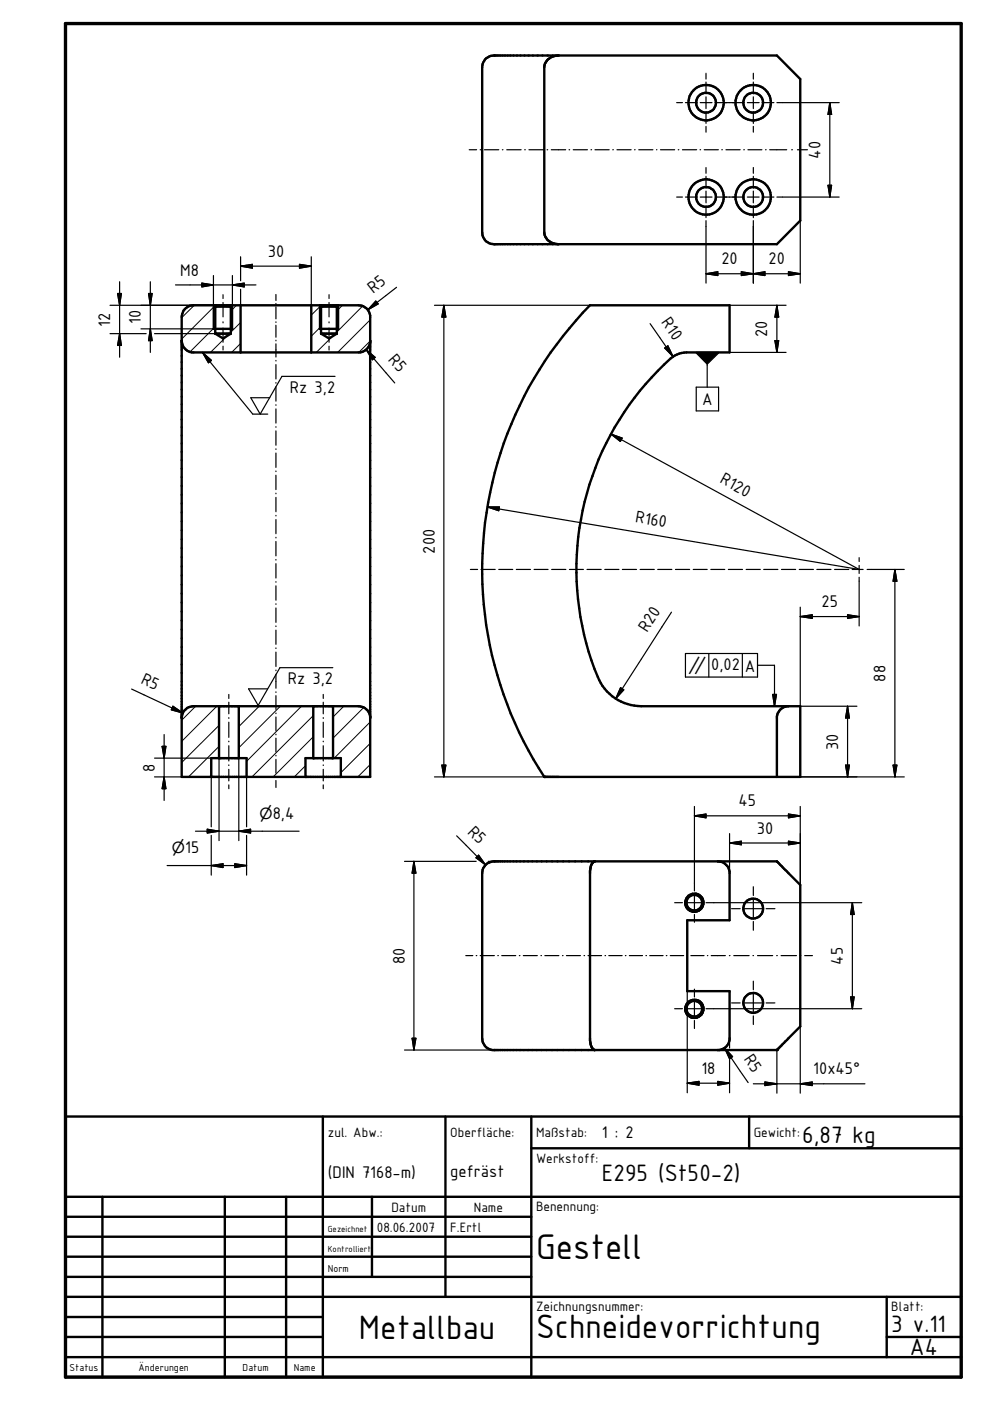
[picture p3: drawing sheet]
<svg xmlns="http://www.w3.org/2000/svg" width="210mm" height="297mm" viewBox="0 0 210 297" stroke-linecap="round" stroke-linejoin="round" font-family="sans-serif">
<g fill="none" stroke="#000" stroke-width=".51">
<path d="M103.1 12.4l1-.5 .6-.1h60l5 5v30l-5 5h-60a2.44 2.44 0 0 1-2.5-2.5v-35l.2-1zM118.2 11.8a2.98 2.98 0 0 0-2.8 2.3v35.3a2.73 2.73 0 0 0 2.7 2.3l.1 .1M38.5 72.2a2.57 2.57 0 0 0 2.2 2.5h35.7a2.54 2.54 0 0 0 2.1-2.1M39.4 65.3l.9-.5 .7-.1h35a2.47 2.47 0 0 1 2.5 2.2v97.8h-40l.1-97.8a2.17 2.17 0 0 1 .8-1.6zM45.3 69.7h4M45.4 64.7l.2 .3M45.6 70.7l1.7 1.1 1.6-1.1M45.6 65v5.7M45.6 70.7h3.3M45.6 65h3.3M48.9 65v5.7M49.2 64.7l-.3 .3"/>
<path d="M51 64.7v10M66 64.7v10M67.8 69.7h4M67.9 64.7l.2 .3M68.1 70.7l1.7 1.1 1.6-1.1M68.1 65v5.7M68.1 70.7h3.3M68.1 65h3.3M71.4 65v5.7M71.7 64.7l-.3 .3M125.1 64.7h29.6v10h-9.2l-1.5 .3a6.9 6.9 0 0 0-3.2 2.3 59.7 59.7 0 0 0-13.4 67.5 10 10 0 0 0 8.6 4.9h33.7v15h-54.3a80.1 80.1 0 0 1 9.7-100zM46.4 149.7v11"/>
<path d="M50.6 149.7v11M66.4 149.7v11M70.6 149.7v11M78.5 151.9a2.48 2.48 0 0 0-2.5-2.2h-35a2.59 2.59 0 0 0-2.5 2.5M166.9 149.7a2.54 2.54 0 0 0-2.2 2.2v12.8M44.8 164.7v-4h7.5v4M64.8 164.7v-4h7.5v4M102.8 183.5a2.32 2.32 0 0 1 1.9-.9h60l5 5v30l-5 5h-60.3a2.49 2.49 0 0 1-2.2-2.5v-35a2.16 2.16 0 0 1 .6-1.6zM126.1 182.6l-.4 .2-.3 .5-.3 1.3v36a2.49 2.49 0 0 0 .9 2M152.2 182.6a2.51 2.51 0 0 1 2.5 2.2v10.3h-9v15h9v10.4a2.58 2.58 0 0 1-2.2 2.1M13.9 236.7h189.9v55.3h-189.9zM68.5 236.7v55.3"/>
<path d="M94.4 236.7v38.3M112.6 236.7v55.3M158.8 236.7v6.8M13.9 258h98.7M13.9 253.7h189.9M21.7 253.7v38.3M47.7 253.7v38.3M60.7 253.7v38.3M78.9 253.7v17M112.6 243.5h91.2M13.9 262.2h98.7M13.9 266.4h98.7"/>
<path d="M13.9 270.7h98.7M13.9 275h189.9M13.9 279.2h54.6M188 275v12.7M13.9 283.5h54.6M13.9 287.7h189.9M188 283.5h15.8"/>
<circle cx="149.7" cy="21.8" r="2.09"/>
<circle cx="149.7" cy="21.8" r="3.7"/>
<circle cx="159.7" cy="21.8" r="3.8"/>
<circle cx="159.7" cy="21.8" r="2.1"/>
<circle cx="149.7" cy="41.8" r="2.11"/>
<circle cx="149.7" cy="41.8" r="3.8"/>
<circle cx="159.7" cy="41.8" r="3.8"/>
<circle cx="159.7" cy="41.8" r="2.11"/>
<circle cx="147.2" cy="191.4" r="1.91"/>
<circle cx="147.2" cy="191.4" r="1.67"/>
<circle cx="159.7" cy="192.6" r="2.1"/>
<circle cx="147.2" cy="213.9" r="1.93"/>
<circle cx="147.2" cy="213.9" r="1.66"/>
<circle cx="159.7" cy="212.6" r="2.1"/>
</g>
<g fill="#000">
<circle cx="45.4" cy="64.7" r=".25"/>
<circle cx="45.6" cy="70.7" r=".25"/>
<circle cx="45.6" cy="65" r=".25"/>
<circle cx="46.4" cy="149.7" r=".25"/>
<circle cx="66.4" cy="149.7" r=".25"/>
<circle cx="46.4" cy="160.7" r=".25"/>
<circle cx="64.8" cy="164.7" r=".25"/>
<circle cx="66.4" cy="160.7" r=".25"/>
<circle cx="115.4" cy="164.7" r=".25"/>
<circle cx="164.7" cy="222.6" r=".25"/>
</g>
<path d="M45.3 64.7v5M49.3 64.7v5M67.8 64.7v5M71.8 64.7v5M147.5 189.4a2 2 0 0 1 1.7 2.3 2 2 0 0 1-2.3 1.7 2 2 0 0 1-1.7-2.3M147.5 211.9a1.99 1.99 0 0 1 1.7 2.3 1.99 1.99 0 0 1-2.3 1.6 1.99 1.99 0 0 1-1.7-2.3" fill="none" stroke="#000" stroke-width=".35"/>
<path d="M13.9 5h189.9v287h-189.9z" fill="none" stroke="#000" stroke-width=".71"/>
<g fill="none" stroke="#000" stroke-width=".21">
<path d="M41.2 64.7l-2.7 2.7M45.5 64.9l-7 7M45.6 69.3l-5.3 5.3M48.2 71.2l-3.6 3.5M50.1 64.7l-1.2 1.3M51 72.8l-1.9 1.9M51 68.4l-2.1 2M68 64.9l-2 1.9M68.1 69.2l-2.1 2.1M70.6 71.2l-3.5 3.5M72.6 64.7l-1.2 1.2M76.9 64.9l-5.5 5.5"/>
<path d="M78.5 72.3l-2.4 2.4M78.5 67.8l-6.9 6.9M41.5 149.7l-3 3M46 149.7l-7.5 7.5M46.4 158.2l-6.4 6.5M46.4 153.8l-7.9 7.9M54.9 149.7l-4.3 4.4M59.4 149.7l-8.8 8.8M63.9 149.7l-11.6 11.7M66.4 156.2l-8.5 8.5M66.4 151.7l-13 13M72.9 149.7l-2.3 2.3"/>
<path d="M77.1 150l-6.5 6.5M78.5 157.6l-6.2 6.2M78.5 153.1l-7.6 7.6M44.8 164.4l-.4 .3M64.8 162.3l-2.4 2.4M66.4 160.7h.1M78.5 162.1l-2.6 2.6"/>
</g>
<g fill="none" stroke="#000" stroke-width=".25">
<path d="M149.7 15.5v1.3M149.7 17.4v2.5M159.7 15.5v1.3M159.7 17.4v2.5M99.5 31.7h1.5M101.8 31.7h.1M102.7 31.7h3M106.5 31.7h.1M107.4 31.7h3.1M111.3 31.7h.1M112.1 31.7h3.1M116 31.7h.1"/>
<path d="M116.9 31.7h3M120.6 31.7h.2M121.5 31.7h3M125.3 31.7h.1M126.2 31.7h3M129.9 31.7h.1M130.8 31.7h3M134.5 31.7h.2M135.4 31.7h3M139.2 31.7h.1M140 31.7h3M143.5 21.8h1.2"/>
<path d="M143.8 31.7h.1M144.7 31.7h3M145.3 21.8h2.5M148.4 31.7h.1M148.5 21.8h2.5M149.3 31.7h3M149.7 20.5v2.5M149.7 23.7v2.5M149.7 26.8v1.2M149.7 35.5v1.2M149.7 37.4v2.5M151.6 21.8h6.2"/>
<path d="M153 31.7h.2M153.9 31.7h3M157.7 31.7h.1M158.5 21.8h2.5M158.6 31.7h2.9M159.7 20.5v2.5M159.7 23.7v2.5M159.7 26.8v1.2M159.7 35.5v1.2M159.7 37.4v2.5M161.5 21.8h2.6M162.3 31.7h.1"/>
<path d="M163.2 31.7h3.6M164.7 21.8h13.2M167.9 31.7h.1M169.1 31.7h2.1M175.6 39.3h.7l-.4 2.5zM175.9 21.8l.4 2.5h-.7zM175.9 21.8v20M25.4 59.7v16M31.9 59.7v15M45.3 58.4v6.3M49.3 58.4v6.3M51 56.4l2.5-.4v.9z"/>
<path d="M51 56.4h15M51 54.4v5.1M63.5 56l2.5 .4-2.5 .5zM66 54.4v10.3M143.5 41.8h1.2M145.3 41.8h2.5M148.5 41.8h2.5M149.7 58l2.5-.4v.8zM149.7 40.5v2.5M149.7 43.6v2.5M149.7 46.8v13.2M149.7 58h20"/>
<path d="M151.6 41.8h6.2M157.2 57.6l2.5 .4-2.5 .4zM158.5 41.8h2.5M159.7 58l2.5-.4v.8zM159.7 40.5v2.5M159.7 43.6v2.5M159.7 46.8v13.2M161.5 41.8h2.6M164.7 41.8h13.2M167.2 57.6l2.5 .4-2.5 .4zM169.7 46.8v13.2M23.3 64.7h22.1"/>
<path d="M23.3 70.7h7.7M24.9 62.2h.8l-.3 2.5zM25.4 70.7l.3 2.5h-.8zM29.9 69.7h15.4M31.5 62.2h.8l-.4 2.5zM31.9 69.7l.4 2.5h-.8zM32.8 70.7h12.8M37.2 60.4h17.1M42.8 60l2.5 .4-2.5 .4zM42.9 74.7l1.9 1.7-.6 .5zM42.9 74.7l10.7 13.1h3.2M47.3 62.5v.8"/>
<path d="M47.3 64.1v3.1M47.3 68.2v.3M47.3 69.6v3M47.3 73.4v.8M49.3 60.4l2.5-.4v.8zM51 61.3v3.4M58.5 62.4v1.3M58.5 64.3v.1M58.5 65.1v2.5M58.5 68.2v.2M58.5 69v2.5M58.5 72.1v.2"/>
<path d="M58.5 72.9v2.8M58.5 76.4v.1M58.5 77.3v3M69.8 62.5v.8M69.8 64.1v3.1M69.8 68.2v.3M69.8 69.6v3M69.8 73.4v.8M71 79.8h-11.2l-4.6 8-2-3.5h4M77.6 74.1l1.9 1.7-.5 .5zM77.6 74.1l6.1 7.1M79.7 63.8l.5 .6-2.2 1.3z"/>
<path d="M84.1 60.9l-6.1 4.8M92.1 64.7h33M94.1 64.7l.4 2.5h-.8zM94.1 64.7v100M137.8 68.6l4.9 7M140.9 73.8l.7-.5 1.1 2.3zM147.5 74.7h5l-2.6 2.5zM149.9 77.2v4.9M154.7 64.7h12M154.7 74.7h12M164.3 72.2h.8l-.4 2.5zM164.7 64.7l.4 2.5h-.8z"/>
<path d="M164.7 64.7v10M58.5 81.1v.1M58.5 82v3M58.5 85.8v.1M58.5 86.7v3M58.5 90.5v.1M58.5 91.4v3M58.5 95.2v.1M58.5 96.1v3M58.5 99.9v.1M129.5 92l2.4 .9-.4 .7zM129.5 92l52.7 28.7-78.9-13.2"/>
<path d="M147.6 82.1h4.8v5h-4.8zM58.5 100.8v3M58.5 104.6v.1M58.5 105.5v3M58.5 109.3v.1M58.5 110.2v3M58.5 113.9v.1M58.5 114.8v3.1M58.5 118.6v.1M58.5 119.5v3.1M103.3 107.5h2.6l-.2 .8zM182.2 118.2v.8"/>
<path d="M182.2 119.9v1.7M58.5 123.3v.1M58.5 124.2v3.1M58.5 128v.1M58.5 128.9v3.1M58.5 132.7v.1M58.5 133.6v3M58.5 137.4v.1M58.5 138.3v3M99.7 120.7h1.6M102 120.7h3M105.7 120.7h3"/>
<path d="M109.5 120.7h3M113.2 120.7h3M117 120.7h3M120.7 120.7h3M124.5 120.7h3M128.2 120.7h3M132 120.7h3M135.7 120.7h3M139.4 120.7h3.1M142.4 129.8l-11.8 18.3M143.2 120.7h3M145.3 138.6h15.3v5h-15.3z"/>
<path d="M147 120.7h2.9M150.3 138.6v5M150.7 120.7h3M154.4 120.7h3M157.4 138.6v5M158.2 120.7h3M161.9 120.7h3M165.7 120.7h3M169.5 120.7h3M169.7 130.7l2.5-.4v.8zM169.7 128.7v21h12M169.7 130.7h12.5"/>
<path d="M173.2 120.7h3M177 120.7h3M179.7 130.3l2.5 .4-2.5 .4zM180.7 120.7h2.3M182.2 122.4v10.3M183.9 120.7h7.8M189.7 120.7l.5 2.5h-.8zM189.7 120.7v44M27.9 146.1l10.9 5.1M34.4 158.2h.8l-.4 2.5zM34.8 155.7v14M36.7 149.7l2.1 1.5-2.5-.7z"/>
<path d="M48.5 147.2v.9M48.5 148.9v2.4M48.5 152.1v.2M48.5 153.1v3.2M48.5 157.1v.2M48.5 158.1v3.2M58.5 142.1v.1M58.5 143v2.9M58.5 146.7v.1M58.5 147.5v2.9M58.5 151.2v.1M58.5 152v2.9"/>
<path d="M58.5 155.7v.1M58.5 156.5v2.9M68.5 147.2v.9M68.5 148.9v2.4M68.5 152.1v.2M68.5 153.1v3.2M68.5 157.1v.2M68.5 158.1v3.2M70.6 141.6h-11.2l-4.7 8-2-3.6h4M131.6 145.8l.6 .5-1.6 1.8zM160.6 141.1h3.6v8.6M163.8 147.2h.8l-.4 2.5z"/>
<path d="M179.7 149.7l.4 2.5h-.8zM179.7 149.7v15M32.8 164.7h12v10.6M32.8 160.7h12M34.8 164.7l.4 2.5h-.8zM41.4 176.2h22M43.9 175.8l2.5 .4-2.5 .4zM44.8 177.1v8.4M46.4 160.7v17.5M48.5 162.2v.1M48.5 163.1v2.5M48.5 166.4v.8"/>
<path d="M50.6 176.2l2.5-.4v.8zM50.6 160.7v17.5M52.3 164.7v10.6M52.3 177.1v8.4M58.5 160.1v.2M58.5 161v2.9M58.5 164.6v.2M58.5 165.5v1.5M68.5 162.2v.1M68.5 163.1v2.5M68.5 166.4v.8M92.1 164.7h26.3"/>
<path d="M93.7 162.2h.8l-.4 2.5zM96.8 177.2l6.2 6.2M147.2 173l2.5-.4v.8zM147.2 171v17.9M147.2 173h22.5M154.7 178.7l2.5-.3v.7zM154.7 176.7v8.4M154.7 178.7h15M167.2 172.6l2.5 .4-2.5 .4zM167.2 178.4l2.5 .3-2.5 .4zM169.7 164.7h22M169.7 171v16.6"/>
<path d="M179.3 162.2h.8l-.4 2.5zM189.4 162.2h.8l-.5 2.5zM35.4 183.5h16.9M44.8 183.5l2.5-.4v.8zM49.8 183.1l2.5 .4-2.5 .4zM85.8 182.6h15.2M87.8 182.6l.4 2.5h-.8zM87.8 182.6v40M100.9 181.9l.6-.6 1.5 2.1zM101.5 181.3l1.5 2.1-2.1-1.5zM103.5 182.6h1.2M143 191.4h1.7"/>
<path d="M145.5 191.4h3.4M147.2 189.7v3.3M147.2 193.9v1.6M149.7 191.4h9.9M155.1 192.7h1.8M157.9 192.7h3.6M159.7 188v1.9M159.7 190.8v3.7M159.7 195.4v1.8M159.8 191.4h22.9M162.4 192.7h1.9M180.7 191.4l.4 2.5h-.8z"/>
<path d="M180.7 191.4v22.5M98.8 202.6h1.4M101 202.6h.1M101.8 202.6h3M105.5 202.6h.2M106.4 202.6h2.9M110.1 202.6h.1M111 202.6h2.9M114.7 202.6h.1M115.5 202.6h3M119.3 202.6h.1M120.1 202.6h3"/>
<path d="M123.8 202.6h.2M124.7 202.6h2.9M128.3 202.6h.1M129.1 202.6h2.8M132.6 202.6h.1M133.4 202.6h2.8M136.9 202.6h.2M137.8 202.6h2.8M141.3 202.6h.1M142.1 202.6h2.8M143 213.9h1.7M145.5 213.9h3.4"/>
<path d="M145.6 202.6h.2M145.7 210.1v3.7M145.7 214v17.7M146.5 202.6h2.8M147.2 209.7v1.7M147.2 212.2v3.4M147.2 216.4v1.7M149.7 213.9h9.9M150 202.6h.1M150.8 202.6h3M154.6 202.6h.2M154.7 210.1v12.1"/>
<path d="M155.1 212.6h1.8M155.6 202.6h3.2M157.9 212.6h3.6M159.6 202.6h.2M159.7 208v1.8M159.7 210.8v3.7M159.7 215.4v1.8M159.8 213.9h22.9M160.6 202.6h3.2M162.4 212.6h1.9M164.7 202.6h.1M165.6 202.6h3.3"/>
<path d="M169.7 217.6v14.2M169.7 202.6h.1M170.6 202.6h1.7M180.3 211.4h.8l-.4 2.5zM85.8 222.6h18.9M87.4 220.1h.8l-.4 2.5zM145.7 229.7l2.5-.4v.8zM145.7 229.7h9M152.2 229.3l2.5 .4-2.5 .4zM153.6 222.2l1.7 1.8-.6 .5zM153.6 222.2l5 7.3M154.7 224.4v7.3"/>
<path d="M159.7 229.8h23.7M162.2 229.4l2.5 .4-2.5 .4zM164.7 222.6v9.2M169.7 229.8l2.5-.4v.8z"/>
</g>
<g fill="#000">
<path d="M175.6 39.3h.7l-.4 2.5zM175.9 21.8l.4 2.5h-.7zM51 56.4l2.5-.4v.9zM63.5 56l2.5 .4-2.5 .5zM149.7 58l2.5-.4v.8zM157.2 57.6l2.5 .4-2.5 .4zM159.7 58l2.5-.4v.8zM167.2 57.6l2.5 .4-2.5 .4zM24.9 62.2h.8l-.3 2.5zM25.4 70.7l.3 2.5h-.8zM31.5 62.2h.8l-.4 2.5zM31.9 69.7l.4 2.5h-.8z"/>
<path d="M42.8 60l2.5 .4-2.5 .4zM42.9 74.7l1.9 1.7-.6 .5zM49.3 60.4l2.5-.4v.8zM77.6 74.1l1.9 1.7-.5 .5zM79.7 63.8l.5 .6-2.2 1.3zM94.1 64.7l.4 2.5h-.8zM140.9 73.8l.7-.5 1.1 2.3zM147.5 74.7h5l-2.6 2.5zM164.3 72.2h.8l-.4 2.5zM164.7 64.7l.4 2.5h-.8zM129.5 92l2.4 .9-.4 .7zM103.3 107.5h2.6l-.2 .8z"/>
<path d="M169.7 130.7l2.5-.4v.8zM179.7 130.3l2.5 .4-2.5 .4zM189.7 120.7l.5 2.5h-.8zM34.4 158.2h.8l-.4 2.5zM36.7 149.7l2.1 1.5-2.5-.7zM131.6 145.8l.6 .5-1.6 1.8zM163.8 147.2h.8l-.4 2.5zM179.7 149.7l.4 2.5h-.8zM34.8 164.7l.4 2.5h-.8zM43.9 175.8l2.5 .4-2.5 .4zM50.6 176.2l2.5-.4v.8zM93.7 162.2h.8l-.4 2.5z"/>
<path d="M147.2 173l2.5-.4v.8zM154.7 178.7l2.5-.3v.7zM167.2 172.6l2.5 .4-2.5 .4zM167.2 178.4l2.5 .3-2.5 .4zM179.3 162.2h.8l-.4 2.5zM189.4 162.2h.8l-.5 2.5zM44.8 183.5l2.5-.4v.8zM49.8 183.1l2.5 .4-2.5 .4zM87.8 182.6l.4 2.5h-.8zM101.5 181.3l1.5 2.1-2.1-1.5zM180.7 191.4l.4 2.5h-.8zM180.3 211.4h.8l-.4 2.5z"/>
<path d="M87.4 220.1h.8l-.4 2.5zM145.7 229.7l2.5-.4v.8zM152.2 229.3l2.5 .4-2.5 .4zM153.6 222.2l1.7 1.8-.6 .5zM162.2 229.4l2.5 .4-2.5 .4zM169.7 229.8l2.5-.4v.8z"/>
</g>
<text font-size="8.1" x="113.7" y="267">Gestell</text>
<g font-size="7.7">
<text x="76.1" y="283.8">Metallbau</text>
<text x="113.7" y="283.7">Schneidevorrichtung</text>
</g>
<g font-size="5.4">
<text x="170.1" y="242.4">6,87 kg</text>
<text x="127.6" y="250.4">E295 (St50-2)</text>
<text x="189" y="282.5">3 v.11</text>
<text x="192.9" y="287.4">A4</text>
</g>
<g font-size="3.9">
<text x="173.9" y="33.7" transform="rotate(-90 173.9 33.7)">40</text>
<text x="38.2" y="58.5">M8</text>
<text x="56.8" y="54.5">30</text>
<text x="153" y="56">20</text>
<text x="162.9" y="56">20</text>
<text x="79.1" y="62.3" transform="rotate(-38 79.1 62.3)">R5</text>
<text x="23.4" y="69.3" transform="rotate(-90 23.4 69.3)">12</text>
<text x="29.9" y="68.7" transform="rotate(-90 29.9 68.7)">10</text>
<text x="140.1" y="68.4" transform="rotate(55 140.1 68.4)">R10</text>
<text x="162.7" y="71.5" transform="rotate(-90 162.7 71.5)">20</text>
<text x="82.2" y="76.3" transform="rotate(49 82.2 76.3)">R5</text>
<text x="61.5" y="83.4">Rz 3,2</text>
<text x="148.8" y="85.9">A</text>
<text x="152.5" y="102.3" transform="rotate(28 152.5 102.3)">R120</text>
<text x="134.6" y="110.7" transform="rotate(9 134.6 110.7)">R160</text>
<text x="92.2" y="117.4" transform="rotate(-90 92.2 117.4)">200</text>
<text x="174.2" y="128.8">25</text>
<text x="137.2" y="134.2" transform="rotate(-57 137.2 134.2)">R20</text>
<text x="150.7" y="142.2">0,02</text>
<text x="157.9" y="142.4">A</text>
<text x="29.7" y="144.7" transform="rotate(25 29.7 144.7)">R5</text>
<text x="61" y="145.1">Rz 3,2</text>
<text x="187.7" y="144.5" transform="rotate(-90 187.7 144.5)">88</text>
<text x="177.7" y="159" transform="rotate(-90 177.7 159)">30</text>
<text x="32.8" y="163.6" transform="rotate(-90 32.8 163.6)">8</text>
<text x="57.8" y="173.6">8,4</text>
<text x="156.6" y="171">45</text>
<text x="99" y="176.5" transform="rotate(45 99 176.5)">R5</text>
<text x="160.4" y="176.7">30</text>
<text x="39.2" y="180.9">15</text>
<text x="85.8" y="204.4" transform="rotate(-90 85.8 204.4)">80</text>
<text x="178.7" y="204.5" transform="rotate(-90 178.7 204.5)">45</text>
<text x="148.7" y="227.7">18</text>
<text x="157.6" y="224.5" transform="rotate(56 157.6 224.5)">R5</text>
<text x="172.4" y="227.8">10x45°</text>
<text x="127.6" y="241.3">1 : 2</text>
<text x="69.5" y="249.9">(DIN 7168-m)</text>
<text x="95.5" y="249.5">gefräst</text>
</g>
<g font-size="3.3">
<text x="145.8" y="142.9">∥</text>
<text x="55" y="173.6">⌀</text>
<text x="36.4" y="180.9">⌀</text>
</g>
<g font-size="3.1">
<text x="69.5" y="241.1">zul. Abw.:</text>
<text x="95.5" y="241.1">Oberfläche:</text>
<text x="113.7" y="241.1">Maßstab:</text>
<text x="159.8" y="241.1">Gewicht:</text>
<text x="113.7" y="246.5">Werkstoff:</text>
<text x="83" y="257">Datum</text>
<text x="100.5" y="257">Name</text>
<text x="113.7" y="256.7">Benennung:</text>
<text x="79.9" y="261.2">08.06.2007</text>
<text x="95.5" y="261.2">F.Ertl</text>
<text x="113.7" y="278">Zeichnungsnummer:</text>
<text x="189" y="277.9">Blatt:</text>
</g>
<g font-size="2.3">
<text x="69.5" y="269.7">Norm</text>
<text x="14.7" y="290.6">Status</text>
<text x="29.4" y="290.6">Änderungen</text>
<text x="51.4" y="290.6">Datum</text>
<text x="62.3" y="290.6">Name</text>
</g>
<g font-size="2">
<text x="69.5" y="261.2">Gezeichnet</text>
<text x="69.5" y="265.5">Kontrolliert</text>
</g>
</svg>
